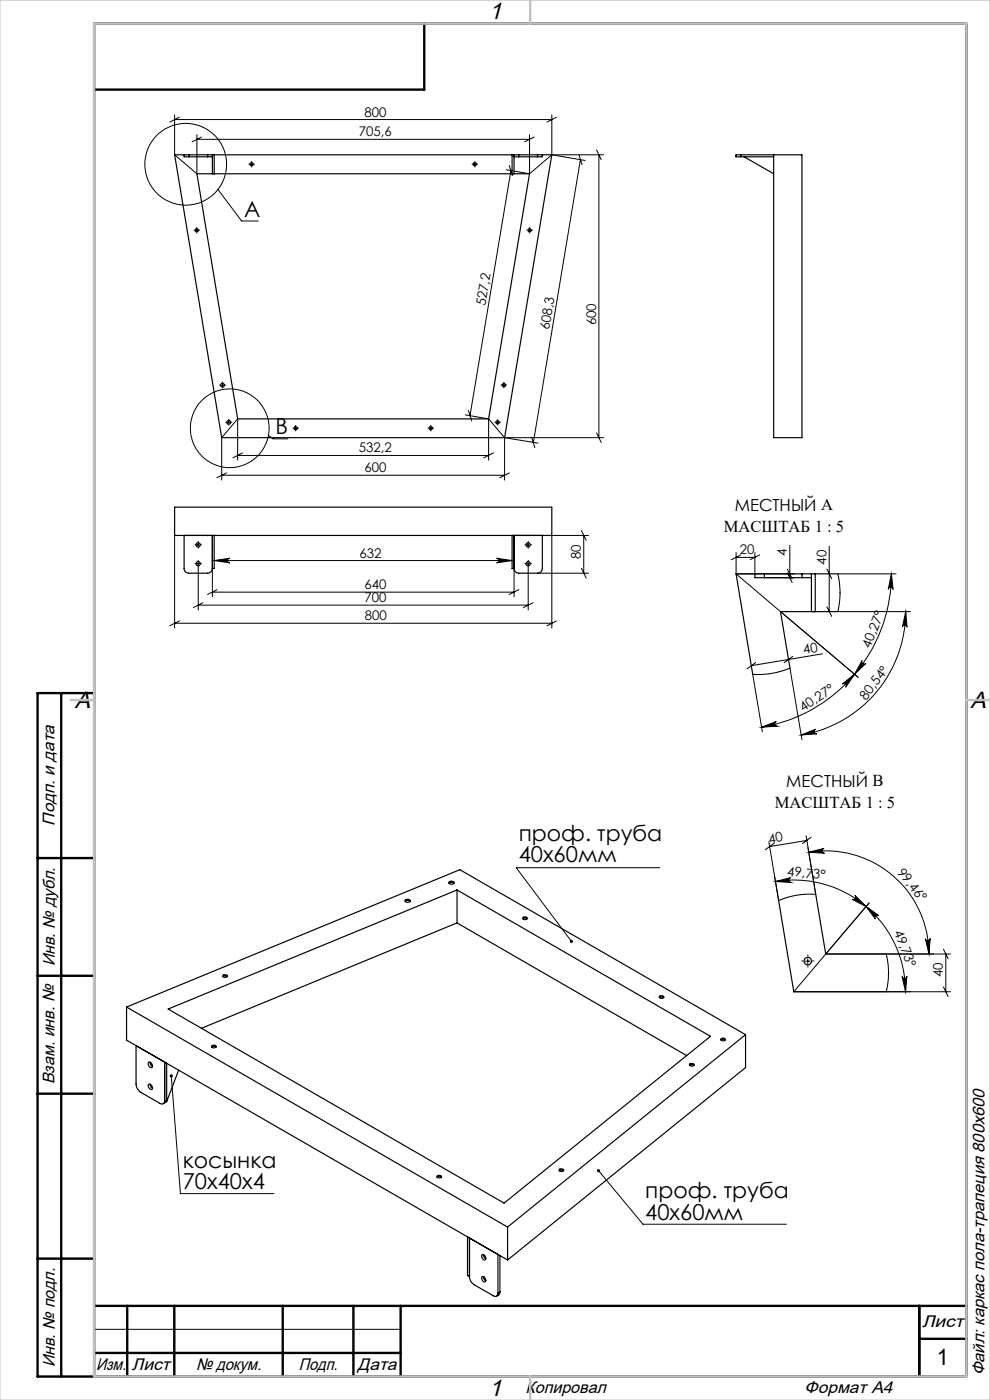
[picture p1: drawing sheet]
<svg xmlns="http://www.w3.org/2000/svg" width="210mm" height="297mm" viewBox="0 0 210 297" stroke-linecap="round" stroke-linejoin="round" font-family="sans-serif">
<g fill="none" stroke="#000" stroke-width=".21">
<path d="M37 24.4v8.4l4.8 4.1v-8.3M37 25.4h80.1M38.1 24.9l-2.1 1M41.8 29.6h70.5M42.8 29.1l-2.1 1M53.1 34.9h.5M53.4 34.6v.5M100.4 34.9h.6M100.7 34.6v.5M107.4 36l4.9 .9M108 35.1l.7 2.2M108.4 36.2l-8.7 52"/>
<path d="M112.3 28.6v8.3M113.3 29.1l-2 1M117.1 24.4v8.4M117.1 32.8l7 1.2M117.1 32.8h10.9M117.1 32.8l-4.8 4.1M118 24.9l-2 1M122.8 32.8l.7 2.2M123.1 33.9l-10 60M126.5 31.8l1 2.1M127 32.8v60M41.5 48.9h.5"/>
<path d="M41.7 48.6v.5M46.2 40.2l5.1 6.7h3.5M112.1 48.9h.5M112.3 48.6v.5M47 81.7h.4M47.2 81.5v.4M48.3 89.6h.5M48.5 89.4v.4M50.4 97.6v-8.7l-3.4 3.9v9M50.4 96.6h53.2M51.4 96.1l-2 1M56.9 92.4l1 .7h3.2"/>
<path d="M62.4 90.8h.5M62.7 90.6v.5M91.1 90.8h.5M91.4 90.6v.5M98.7 88l4.9 .9M99.4 87.1l.6 2.2M103.6 88.9l3.4 3.9M103.6 88.9v8.7M104.7 96.1l-2.1 1M105.3 89.6h.5M105.6 89.4v.4M106.6 81.7h.5"/>
<path d="M106.9 81.5v.4M107 92.8l7.1 1.2M107 92.8h21M107 92.8v9M112.8 92.8l.7 2.2M126.5 91.8l1 2.1M37 113.6v19.6M41.8 119.6h.5M41.8 115.6h.5M42.1 115.4v.4M42.1 119.3v.5M45.4 118.9l3.4-.5a.49 .49 0 0 0-.5 .5 .49 .49 0 0 0 .5 .5z"/>
<path d="M45.4 118.9h63.2M47 100.8h60M48 100.3l-2 1M105.3 118.4l3.3 .5-3.3 .5a.49 .49 0 0 0 .5-.5 .49 .49 0 0 0-.5-.5zM108.1 100.3l-2.1 1M111.8 119.6h.5M111.8 115.6h.5M112 115.4v.4M112 119.3v.5M123.3 112.6l1.1 2M123.8 113.6v8M124.8 113.6h-7.7v19.6"/>
<path d="M156.1 117.2v4.5M156.1 118.2h4M157.1 117.7l-2 1M160.1 117.2v4.5M161.1 117.7l-2 1M167.5 115.7v6.9M175.9 115.9v13.8M37 132.2h80.1M38.1 131.7l-2.1 1M42.1 120.3v9.1M42.1 128.4h69.9M43 127.9l-2 1"/>
<path d="M45 120.6v6M45 125.6h64M46 125.1l-2 1M109 120.6v6M110.1 125.1l-2.1 1M112 120.3v9.1M113.1 127.9l-2.1 1M114 121.6h10.8M118 131.7l-2 1M123.3 120.6l1.1 2M156.1 121.7l25.9 22M156.1 121.7h12.4"/>
<path d="M162.1 122.6h6.4M167 120.7l1 2.1M167 121.5l1 2.1M168.2 139.2l-1.9 1.4M174.4 138.7l-15 2.5M175.4 128.7l1 2.1M175.4 120.7l1 2.1M189.1 121.7a33 33 0 0 1-27.6 32.6M189.1 121.7l.3 3.4a.51 .51 0 0 0-.5-.5 .51 .51 0 0 0-.5 .4zM190.1 121.7h-12.4l.5 3.4-.1 2.4-.4 2.2h15.4M192.1 129.7l.3 3.4a.49 .49 0 0 0-.5-.5 .49 .49 0 0 0-.5 .4zM192.1 129.7a26.6 26.6 0 0 1-22.2 26.2"/>
<path d="M160.3 140.5l-1.8 1.4M161.5 154.3l3.2-1.2a.51 .51 0 0 0-.4 .6 .51 .51 0 0 0 .6 .4zM161.7 155.3l-2-12.3 1.9 .1 1.8-.2 2.3-.5 1.9-.7 2.5 15.2M169.9 155.9l3.1-1.2a.51 .51 0 0 0-.3 .6 .51 .51 0 0 0 .6 .4zM178.6 145.1l2.7-2.1-1.9 2.8a.5 .5 0 0 0-.1-.7 .5 .5 0 0 0-.7 0zM182.9 140.1a.5 .5 0 0 0 .1 .7 .5 .5 0 0 0 .7-.1l-2.4 2.3zM163.1 178.6l2.1 12.5 1.8-.7 2.3-.5 1.8-.2 1.9 .1M164.2 178.9l-1.9 1.4M171 177.3l2 12.5M171.1 178.3l-7.8 1.3M171.4 179.8l1.6 10M172 177.6l-1.8 1.4"/>
<path d="M139.9 184.1h-30.4l11.7 15.6M164.5 187a23.7 23.7 0 0 1 27.6 23.4M164.5 187l3.2-.8a.52 .52 0 0 0-.4 .6 .52 .52 0 0 0 .5 .4zM171.6 180.8l3.2-.8a.52 .52 0 0 0-.4 .5 .52 .52 0 0 0 .5 .5zM171.6 180.8a21.9 21.9 0 0 1 25.5 21.6M181.3 189.9l2.4 2.4-3-1.5a.52 .52 0 0 0 .7-.2 .52 .52 0 0 0-.1-.7zM183.7 192.3l2.7 1.9a.51 .51 0 0 0-.7 .1 .51 .51 0 0 0 0 .7zM184.4 191.6l-9.2 10.8M196.3 199.1a.51 .51 0 0 0 .5 .5 .51 .51 0 0 0 .5-.5l-.2 3.3zM170.9 203.9h.9M171.3 203.4v1M175.2 202.4l-6.8 8h33.2"/>
<path d="M175.2 202.4h26.4M188 202.4l.5 3.7-.1 2.2-.4 2.1M191.3 207.1a.52 .52 0 0 0 .6 .5 .52 .52 0 0 0 .5-.5l-.3 3.3zM200.1 209.4l1 2M200.1 201.4l1 2M200.6 202.4v8M36.3 228.2l2 25h19.8M127 248.4l9.4 11.3h30.4M20 282h65"/>
<circle cx="39.4" cy="34.8" r="8.7"/>
<circle cx="48.7" cy="90.8" r="8.3"/>
</g>
<g fill="none" stroke="#000" stroke-width=".21" stroke-dasharray="15.2 1.3 1.3 1.3">
<path d="M52.9 34.8h-.1M53.4 34.3v-.1M53.4 35.3v.1M53.9 34.8h.1M100.2 34.8h-.1M100.7 34.3v-.1M100.7 35.3v.1M101.2 34.8h.1M41.2 48.8h-.1M41.7 48.3v-.1M41.7 49.3v.1M42.2 48.8h.1"/>
<path d="M111.9 48.8h-.1M112.4 48.3v-.1M112.4 49.3v.1M112.9 48.8h.1M46.7 81.7h-.1M47.2 81.2v-.2M47.2 82.2v.1M47.7 81.7h.2M48 89.6h-.1M48.5 89.1v-.2M48.5 90.1v.1M49 89.6h.2"/>
<path d="M62.2 90.8h-.1M62.7 90.3v-.1M62.7 91.3v.1M63.2 90.8h.1M90.9 90.8h-.1M91.4 90.3v-.1M91.4 91.3v.1M91.9 90.8h.1M105.1 89.6h-.1M105.6 89.1v-.1M105.6 90.1v.1M106.1 89.6h.1"/>
<path d="M106.4 81.7h-.1M106.9 81.2v-.1M106.9 82.2v.1M107.4 81.7h.1M41.6 119.6h-.2M41.6 115.6h-.2M42.1 119.1v-.2M42.1 115.1v-.2M42.1 116.1v.2M42.6 119.6h.2M42.6 115.6h.2M111.6 119.6h-.2"/>
<path d="M111.6 115.6h-.2M112.1 119.1v-.2M112.1 115.1v-.2M112.1 116.1v.2M112.6 119.6h.2M112.6 115.6h.2M42.1 120.1v.2M112.1 120.1v.2M170.4 203.9h-.3M171.4 202.9v-.3M171.4 204.9v.3M172.4 203.9h.3"/>
</g>
<g fill="none" stroke="#000" stroke-width=".25">
<path d="M39.1 32.8v.5h.9M39.1 32.8h.9M39.1 32.8h-2.1l10 60h60l10.1-60h-2.1M40 32.8h4M40 33.3h4M40 32.8v.5M41.8 36.9h70.5l-8.7 52h-53.2zM44 33.3h1M44 32.8h1M44 32.8v.5M45 32.8h64M45 32.8v4.1"/>
<path d="M45.4 32.8v4.1M108.6 32.8v4.1M109 32.8h1M109 33.3h1M109 32.8v4.1M110 32.8h4M110 32.8v.5M110 33.3h4M114 32.8h1M114 32.8v.5M115 32.8v.5h-1M157.1 32.8h-1v.5h1"/>
<path d="M157.1 32.8h13v60h-6v-60M157.1 33.3h7M157.1 32.8v.5M157.8 33.3l6.3 3.6M37 107.6h80.1v6h-80.1zM39.1 113.6v7a.96 .96 0 0 0 .9 1h4a1.02 1.02 0 0 0 1-1M45 113.6v7M45.4 113.6v7h-.4M108.6 113.6v7h.4M109 113.6v7M115 113.6v7a.97 .97 0 0 1-1 1h-4a.96 .96 0 0 1-1-1M160.1 121.7v.9h2"/>
<path d="M160.1 121.7h2M160.1 121.7h-4l3.6 21.3M162.1 121.7h8M162.1 122.6h8M162.1 121.7v.9M170.1 122.6h2M170.1 121.7h2M170.1 121.7v.9M172.1 121.7v8M172.1 121.7h5.6M172.9 121.7v8M177.7 129.7h-12.1l2 12"/>
<path d="M20 147v145M85.9 191.2a.77 .77 0 0 1 1.1 0M86 191a.56 .56 0 0 1 .6-.3 .56 .56 0 0 1 .4 .5 .64 .64 0 0 1-1.1-.2zM95.3 187.1a.62 .62 0 0 1 1 .3 .59 .59 0 0 1-.6 .2 .59 .59 0 0 1-.4-.5zM95.3 187.4a.77 .77 0 0 1 1 0M96.9 188.8v7M96.9 195.8l48.8 28.1M96.9 195.8l-54.2 22.4M110.9 194.7a.46 .46 0 0 1 .6-.2 .46 .46 0 0 1 .3 .5 .49 .49 0 0 1-.6 .1 .49 .49 0 0 1-.3-.4zM110.9 194.9a.68 .68 0 0 1 .9 0M165.2 191.1l3.2 19.3h19.6M173 189.8l2.2 12.6h12.8"/>
<path d="M26.8 213.6v7.1l80.9 46.6M26.8 213.6l80.9 46.7M26.8 213.6l70.7-29.1 60.7 35M35.7 214.1l61.2-25.3 53.8 31-43.8 35.4zM47.3 206.9a.56 .56 0 0 1 .9 .2 .49 .49 0 0 1-.5 .3 .49 .49 0 0 1-.4-.5zM47.3 207.2a.68 .68 0 0 1 .9 0M139.9 211.4a.46 .46 0 0 1 .5-.2 .46 .46 0 0 1 .3 .5 .5 .5 0 0 1-.5 .1 .5 .5 0 0 1-.3-.4zM139.9 211.6a.68 .68 0 0 1 .9 0M158.2 219.5l-50.5 40.8M158.2 219.5v7l-50.5 40.8M28.9 221.8v8.2a2.3 2.3 0 0 0 1 1.7l4 2.4a.62 .62 0 0 0 .7 .1 .62 .62 0 0 0 .3-.7M31.5 225.4a.69 .69 0 0 1 .7 .3 .69 .69 0 0 1-.1 .8 .78 .78 0 0 1-.6-1.1z"/>
<path d="M31.5 230a.66 .66 0 0 1 .7 .4 .66 .66 0 0 1-.1 .7 .76 .76 0 0 1-.6-1.1zM31.9 225.4l.1 .4 .3 .4M31.9 230l.1 .5 .3 .4M34.9 233.5v-8.2l.4 .3v8.1M34.9 233.5l.4 .2M35.2 233.7l-.6 .4M37.9 227l-2.6 6.7M44.9 221.9a.47 .47 0 0 1 .6-.2 .47 .47 0 0 1 .3 .5 .52 .52 0 0 1-.5 .1 .52 .52 0 0 1-.4-.4zM44.9 222.1a.68 .68 0 0 1 .9 0M146.3 226a.68 .68 0 0 1 .9 0M146.4 225.7a.45 .45 0 0 1 .5-.1 .45 .45 0 0 1 .2 .5 .48 .48 0 0 1-.5 .1 .48 .48 0 0 1-.3-.4zM152.9 220.4a.46 .46 0 0 1 .6-.2 .46 .46 0 0 1 .3 .5 .49 .49 0 0 1-.6 .1 .49 .49 0 0 1-.3-.4z"/>
<path d="M152.9 220.6a.68 .68 0 0 1 .9 0M92.7 249.7a.68 .68 0 0 1 .9 0M92.8 249.4a.45 .45 0 0 1 .6-.1 .45 .45 0 0 1 .2 .5 .63 .63 0 0 1-.9-.2zM118.6 248.4a.64 .64 0 0 1 .9 0M118.7 248a.52 .52 0 0 1 .9 .3 .49 .49 0 0 1-.6 .2 .49 .49 0 0 1-.4-.4zM99.2 262.4l.4 .2v8.2l-.4-.2zM99.6 270.8a2.14 2.14 0 0 0 1 1.8l4 2.3a.6 .6 0 0 0 .7 .1 .6 .6 0 0 0 .3-.7M102.3 266.2a.71 .71 0 0 1 .6 .3 .71 .71 0 0 1 0 .8 .78 .78 0 0 1-.6-1.1zM102.3 270.9a.7 .7 0 0 1 .6 .3 .7 .7 0 0 1 0 .8 .8 .8 0 0 1-.6-1.1zM102.6 266.2l.1 .4 .3 .4M102.6 270.8l.1 .5 .3 .4M105.6 266.1v8.2"/>
<path d="M106 274.1l-.1 .5-.6 .4M106 266.4v7.7M106 274.1l-.4 .2M107.7 260.3v7"/>
<circle cx="53.4" cy="34.9" r=".35"/>
<circle cx="100.7" cy="34.8" r=".34"/>
<circle cx="41.7" cy="48.9" r=".35"/>
<circle cx="112.3" cy="48.8" r=".34"/>
<circle cx="47.2" cy="81.7" r=".4"/>
<circle cx="48.5" cy="89.6" r=".4"/>
<circle cx="62.7" cy="90.8" r=".35"/>
<circle cx="91.4" cy="90.9" r=".36"/>
<circle cx="105.6" cy="89.6" r=".35"/>
<circle cx="106.9" cy="81.7" r=".34"/>
<circle cx="42" cy="119.6" r=".46"/>
<circle cx="42" cy="115.6" r=".45"/>
<circle cx="112" cy="119.6" r=".46"/>
<circle cx="112" cy="115.6" r=".45"/>
<circle cx="171.4" cy="203.9" r=".8"/>
</g>
<g fill="none" stroke="#000" stroke-width=".5">
<path d="M90 5v14h-70M13 147v145M20 147h-12v145h197v-287h-185v287M8 182h12M8 207h12M8 232h12M8 267h12M20 277h185M27 277v15M37 277v15M60 277v15M75 277v15"/>
<path d="M85 277v15M195 277v15M20 287h65M195 284h10"/>
</g>
<path d="M0 0h210v297h-210z" fill="none" stroke="#c0c0c0" stroke-width=".21"/>
<path d="M20 5h185v287h-185zM112.5 0v5M15 148.5h5M205 148.5h5M112.5 292v5" fill="none" stroke="#c0c0c0" stroke-width=".5"/>
<g fill="#000">
<path d="M45.4 118.9l3.4-.5a.49 .49 0 0 0-.5 .5 .49 .49 0 0 0 .5 .5zM105.3 118.4l3.3 .5-3.3 .5a.49 .49 0 0 0 .5-.5 .49 .49 0 0 0-.5-.5z"/>
<path d="M161.5 154.3l3.2-1.2a.51 .51 0 0 0-.4 .6 .51 .51 0 0 0 .6 .4zM178.6 145.1l2.7-2.1-1.9 2.8a.5 .5 0 0 0-.1-.7 .5 .5 0 0 0-.7 0z"/>
<path d="M169.9 155.9l3.1-1.2a.51 .51 0 0 0-.3 .6 .51 .51 0 0 0 .6 .4zM192.1 129.7l.3 3.4a.49 .49 0 0 0-.5-.5 .49 .49 0 0 0-.5 .4z"/>
<path d="M182.9 140.1a.5 .5 0 0 0 .1 .7 .5 .5 0 0 0 .7-.1l-2.4 2.3zM189.1 121.7l.3 3.4a.51 .51 0 0 0-.5-.5 .51 .51 0 0 0-.5 .4z"/>
<path d="M181.3 189.9l2.4 2.4-3-1.5a.52 .52 0 0 0 .7-.2 .52 .52 0 0 0-.1-.7zM164.5 187l3.2-.8a.52 .52 0 0 0-.4 .6 .52 .52 0 0 0 .5 .4z"/>
<path d="M196.3 199.1a.51 .51 0 0 0 .5 .5 .51 .51 0 0 0 .5-.5l-.2 3.3zM171.6 180.8l3.2-.8a.52 .52 0 0 0-.4 .5 .52 .52 0 0 0 .5 .5z"/>
<path d="M191.3 207.1a.52 .52 0 0 0 .6 .5 .52 .52 0 0 0 .5-.5l-.3 3.3zM183.7 192.3l2.7 1.9a.51 .51 0 0 0-.7 .1 .51 .51 0 0 0 0 .7z"/>
<path d="M126.7 248.1a.35 .35 0 0 0 .2 .6 .35 .35 0 0 0 .4-.5 .35 .35 0 0 0-.5-.2l.2 .4zM121 199.5h-.1a.35 .35 0 0 0 .1 .5 .35 .35 0 0 0 .4 0l-.2-.3 .2 .3a.35 .35 0 0 0 .1-.5 .35 .35 0 0 0-.5 0zM36 228.1a.35 .35 0 0 0 .2 .5 .35 .35 0 0 0 .5-.3 .35 .35 0 0 0-.4-.4v.3v-.3z"/>
</g>
<g font-size="5">
<text x="103.7" y="4.1">1</text>
<text x="15.9" y="150.1">A</text>
<text x="205.9" y="150.1">A</text>
<text x="103.7" y="296.1">1</text>
</g>
<text font-size="4.8" x="198.8" y="289.6">1</text>
<g font-size="4.7">
<text x="51.8" y="46">A</text>
<text x="58.4" y="92.2">B</text>
<text x="110" y="178.4">проф. труба</text>
<text x="110" y="183">40х60мм</text>
<text x="38.8" y="247.7">косынка</text>
<text x="38.8" y="252.2">70х40х4</text>
<text x="136.9" y="254.2">проф. труба</text>
<text x="136.9" y="258.7">40х60мм</text>
</g>
<g font-size="3.6">
<text x="11.6" y="175.1" transform="rotate(-90 11.6 175.1)">Подп. и дата</text>
<text x="11.6" y="205" transform="rotate(-90 11.6 205)">Инв. № дубл.</text>
<text x="11.6" y="230" transform="rotate(-90 11.6 230)">Взам. инв. №</text>
<text x="195.6" y="281.6">Лист</text>
<text x="11.6" y="290" transform="rotate(-90 11.6 290)">Инв. № подл.</text>
<text x="20.4" y="290.6">Изм.</text>
<text x="28" y="290.6">Лист</text>
<text x="41.6" y="290.6">№ докум.</text>
<text x="63.4" y="290.6">Подп.</text>
<text x="75.9" y="290.6">Дата</text>
<text x="208.8" y="291.8" transform="rotate(-90 208.8 291.8)">Файл: каркас пола-трапеция 800х600</text>
<text x="111.5" y="295.6">Копировал</text>
<text x="170.7" y="295.6">Формат А4</text>
</g>
<g font-size="3.5">
<text x="153.5" y="112.8">МАСШТАБ 1 : 5</text>
<text x="155.9" y="108.3">МЕСТНЫЙ A</text>
<text x="166.8" y="166.9">МЕСТНЫЙ B</text>
<text x="164.3" y="171.3">МАСШТАБ 1 : 5</text>
</g>
<g font-size="2.8">
<text x="76.1" y="28.9">705,6</text>
<text x="77.3" y="24.7">800</text>
<text x="103" y="65" transform="rotate(-81 103 65)">527,2</text>
<text x="116.5" y="70" transform="rotate(-81 116.5 70)">608,3</text>
<text x="126.4" y="69" transform="rotate(-90 126.4 69)">600</text>
<text x="76.1" y="96">532,2</text>
<text x="77.3" y="100.2">600</text>
<text x="76.3" y="118.3">632</text>
<text x="123.2" y="118.6" transform="rotate(-90 123.2 118.6)">80</text>
<text x="156.9" y="117.6">20</text>
<text x="166.9" y="118" transform="rotate(-90 166.9 118)">4</text>
<text x="175.3" y="119.8" transform="rotate(-90 175.3 119.8)">40</text>
<text x="77.3" y="125">640</text>
<text x="77.3" y="127.8">700</text>
<text x="77.4" y="131.6">800</text>
<text x="184.6" y="137.7" transform="rotate(-68 184.6 137.7)">40,27°</text>
<text x="170.5" y="138.7" transform="rotate(-9 170.5 138.7)">40</text>
<text x="183.7" y="148.7" transform="rotate(-53 183.7 148.7)">80,54°</text>
<text x="170.4" y="151.1" transform="rotate(-33 170.4 151.1)">40,27°</text>
<text x="163.1" y="179" transform="rotate(-9 163.1 179)">40</text>
<text x="166.9" y="185.8" transform="rotate(6 166.9 185.8)">49,73°</text>
<text x="190.2" y="185.1" transform="rotate(51 190.2 185.1)">99,46°</text>
<text x="189.6" y="197.7" transform="rotate(69 189.6 197.7)">49,73°</text>
<text x="200" y="207.2" transform="rotate(-90 200 207.2)">40</text>
</g>
</svg>
